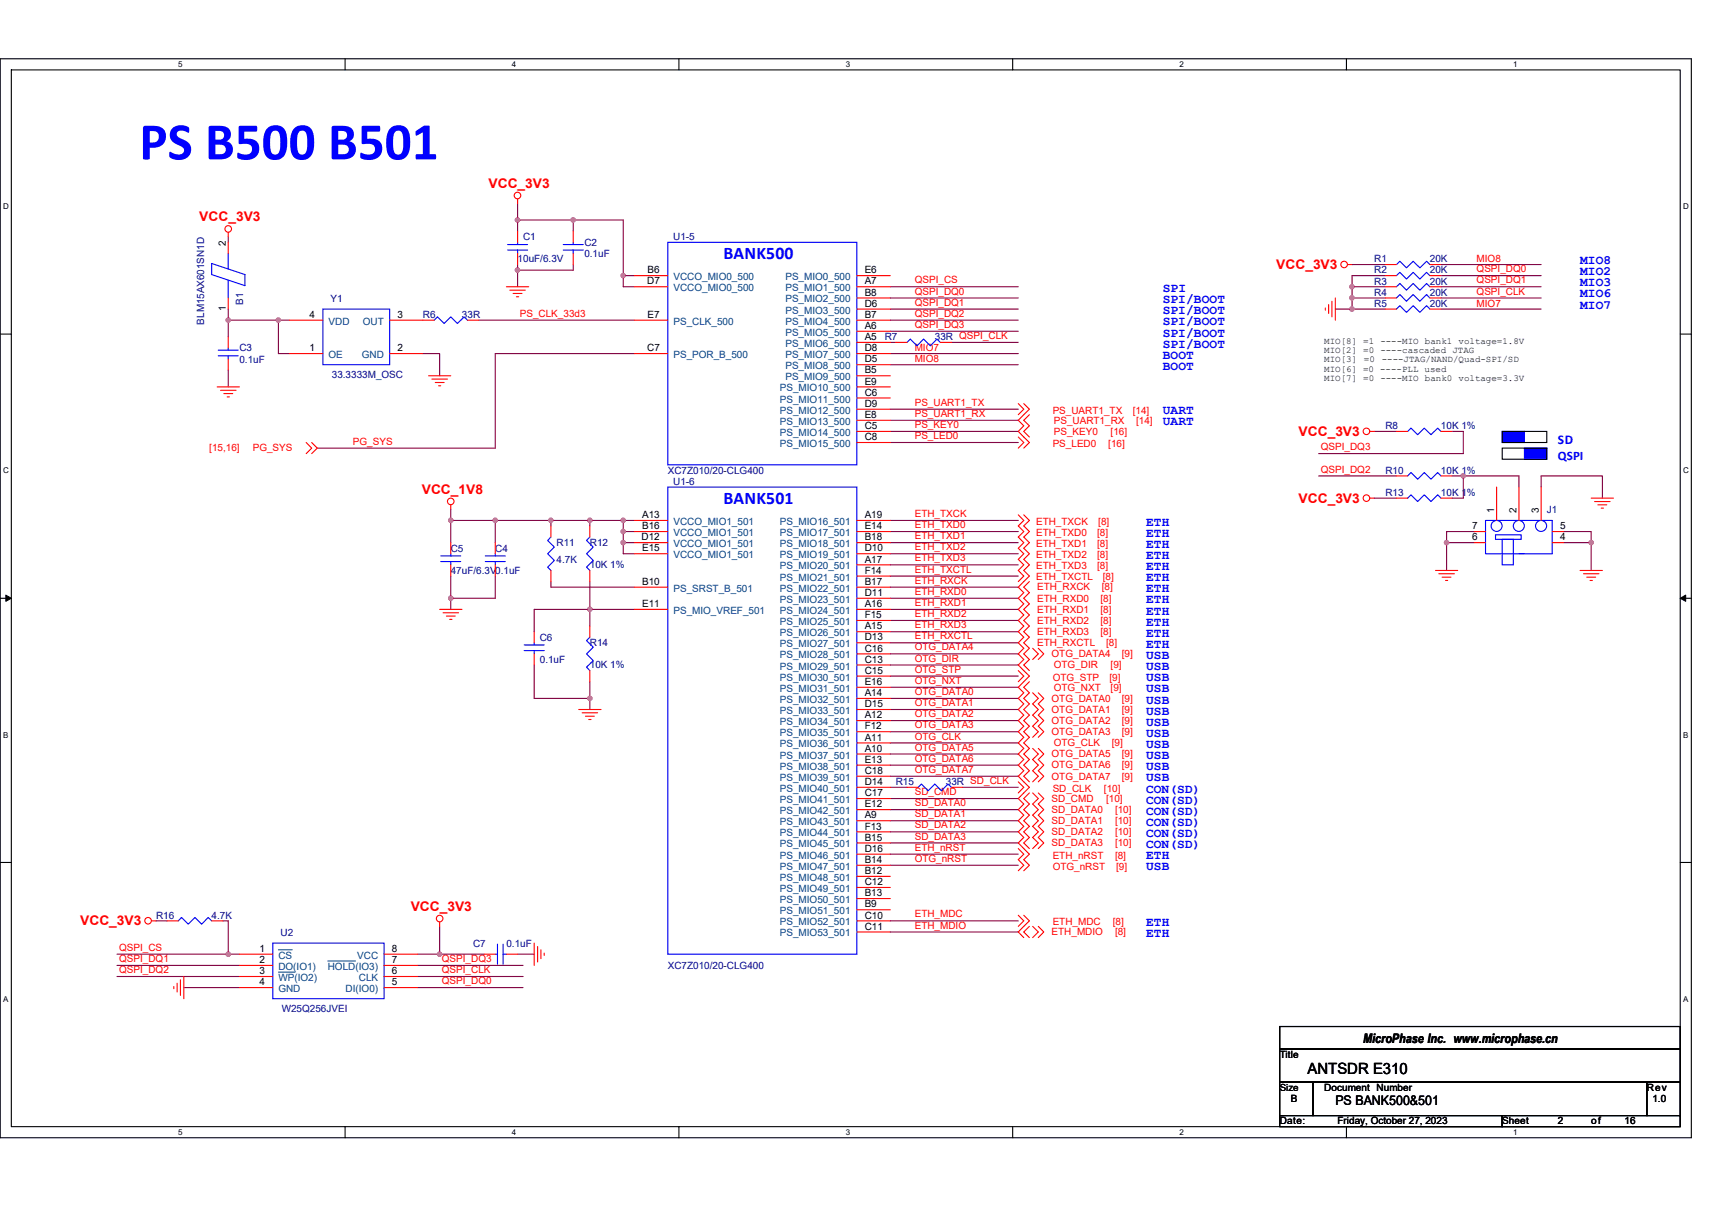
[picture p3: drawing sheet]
<svg xmlns="http://www.w3.org/2000/svg" width="297mm" height="210mm" viewBox="0 0 297 210" stroke-linecap="round" stroke-linejoin="round" font-family="sans-serif">
<path d="M0 10.2h293.5v187.2h-293.5zM2 12.1h289.5v183.4h-289.5z" fill="none" stroke="#000" stroke-width=".19"/>
<g fill="#fff">
<path d="M30.9 10.4h.8v1.6h-.8z"/>
<path d="M30.9 195.7h.8v1.6h-.8z"/>
</g>
<path d="M59.9 10.2v1.9M59.9 195.5v1.9" fill="none" stroke="#000" stroke-width=".19"/>
<g fill="#fff">
<path d="M88.8 10.4h.8v1.6h-.8z"/>
<path d="M88.8 195.7h.8v1.6h-.8z"/>
</g>
<path d="M117.8 10.2v1.9M117.8 195.5v1.9" fill="none" stroke="#000" stroke-width=".19"/>
<g fill="#fff">
<path d="M146.7 10.4h.8v1.6h-.8z"/>
<path d="M146.7 195.7h.8v1.6h-.8z"/>
</g>
<path d="M175.7 10.2v1.9M175.7 195.5v1.9" fill="none" stroke="#000" stroke-width=".19"/>
<g fill="#fff">
<path d="M204.7 10.4h.7v1.6h-.7z"/>
<path d="M204.7 195.7h.7v1.6h-.7z"/>
</g>
<path d="M233.6 10.2v1.9M233.6 195.5v1.9" fill="none" stroke="#000" stroke-width=".19"/>
<g fill="#fff">
<path d="M262.6 10.4h.7v1.6h-.7z"/>
<path d="M262.6 195.7h.7v1.6h-.7z"/>
<path d="M.5 35.1h1v1.5h-1z"/>
<path d="M292 35.1h1v1.5h-1z"/>
<path d="M.5 80.9h1v1.5h-1z"/>
<path d="M292 80.9h1v1.5h-1z"/>
</g>
<path d="M0 58h2M291.5 58h2" fill="none" stroke="#000" stroke-width=".19"/>
<g fill="#fff">
<path d="M.5 126.7h.9v1.6h-.9z"/>
<path d="M292 126.7h.9v1.6h-.9z"/>
</g>
<path d="M0 103.8h2M291.5 103.8h2" fill="none" stroke="#000" stroke-width=".19"/>
<path d="M1 103.3l1 .5-1 .6zM291.5 103.8l1-.5v1.1z" fill="#000" stroke="#000" stroke-width=".17"/>
<g fill="#fff">
<path d="M.5 172.6h.9v1.5h-.9z"/>
<path d="M292 172.6h.9v1.5h-.9z"/>
</g>
<path d="M260.6 74.9h7.8v1.9h-7.8zM260.6 77.8h7.8v1.9h-7.8zM0 149.7h2M291.5 149.7h2M222 178.1h69.5v3.9h-69.5zM222 182h69.5v5.8h-69.5zM222 187.8h5.8v5.8h-5.8zM222 193.6h38.6v1.9h-38.6zM227.8 187.8h57.9v5.8h-57.9zM260.6 193.6h30.9v1.9h-30.9zM285.7 187.8h5.8v5.8h-5.8z" fill="none" stroke="#000" stroke-width=".19"/>
<g fill="#00f" stroke="#00f" stroke-width=".19">
<path d="M260.6 74.9v1.9h3.9v-1.9z" fill-rule="evenodd"/>
<path d="M264.5 77.8v1.9h3.9v-1.9z" fill-rule="evenodd"/>
</g>
<g fill="none" stroke="#800040" stroke-width=".19">
<path d="M89.8 38.2h9.7M89.8 38.2v1.9M89.8 35.3v2.9M99.5 38.2v1.9M99.5 38.2h8.6v9.6M39.6 53.6v2M39.6 41.1v1M39.6 55.6h8.7M39.6 55.6v2.9M48.3 55.6v5.8h1.9M48.3 55.6h1.9M83 55.6h27.1"/>
<path d="M89.8 45.9v1M89.8 46.9v2.9M99.5 45.9v1h-9.7M108.1 47.8h2M108.1 47.8v2h2M154.5 51.7h22.2M154.5 53.6h22.2M154.5 55.6h22.2M154.5 57.5h22.2M154.5 49.8h22.2M154.5 59.4h.9M165.1 59.4h11.6"/>
<path d="M231.7 53.6h2.9M234.6 49.8v1.9M234.6 49.8h5.8M234.6 51.7h5.8M234.6 53.6h5.8M234.6 51.7v1.9M234.6 45.9h5.8M240.4 47.8h-5.8v2M250 53.6h17.4M250 45.9h17.4M250 51.7h17.4M250 49.8h17.4"/>
<path d="M250 47.8h17.4M39.6 64.2v2.9M73.4 61.4h2.9v3.8M110.1 61.4h-24.2v16.4h-30.8M154.5 63.3h22.2M154.5 61.4h22.2M154.5 71h22.2M154.5 72.9h22.2M154.5 76.8h22.2M154.5 74.9h22.2M238.4 74.9h3.9M251.9 74.9h2v3.8h-25.1"/>
<path d="M78.2 90.3h7.7M78.2 100v3.8M78.2 88.4v1.9M78.2 90.3v3.9M85.9 90.3h9.7M85.9 90.3v3.9M85.9 100v3.8h-7.7M95.6 90.3v1M95.6 90.3h6.7M102.3 90.3v1M102.3 90.3h5.8M108.1 90.3h2"/>
<path d="M108.1 92.2h2M108.1 94.2h2M108.1 90.3v1.9M108.1 94.2v1.9h2M108.1 92.2v2M154.5 94.2h22.2M154.5 90.3h22.2M154.5 92.2h22.2M154.5 100h22.2M154.5 98h22.2M154.5 96.1h22.2M228.8 82.6h13.5"/>
<path d="M238.4 86.4h3.9M251 94.2h4.8M251 94.2v4.8M251.9 82.6h2M253.9 82.6h9.6v1.9M253.9 82.6v3.8h-2M255.8 92.2h-4.8v2M267.4 84.5v-1.9h10.6v3.8M271.2 92.2h4.9v2M271.2 94.2h4.9v4.8M78.2 103.8v1.9M92.7 115.4v5.8h9.6"/>
<path d="M95.6 100.9v1h14.5M102.3 105.7h7.8M102.3 100.9v4.8M102.3 105.7h-9.6v3.9M102.3 105.7v2.9M102.3 118.3v2.9M154.5 113.5h22.2M154.5 119.3h22.2M154.5 117.3h22.2M154.5 103.8h22.2M154.5 101.9h22.2M154.5 111.5h22.2"/>
<path d="M154.5 109.6h22.2M154.5 107.7h22.2M154.5 105.7h22.2M154.5 115.4h22.2M102.3 121.2v1.9M154.5 125.1h22.2M154.5 123.1h22.2M154.5 121.2h22.2M154.5 134.7h22.2M154.5 132.8h22.2M154.5 130.9h22.2M154.5 128.9h22.2"/>
<path d="M154.5 127h22.2M154.5 138.6h22.2M154.5 136.6h2.9M167 136.6h9.7M27.1 159.8h1.9M38.6 159.8h1v5.8M154.5 140.5h22.2M154.5 142.4h22.2M154.5 144.4h22.2M154.5 146.3h22.2M154.5 159.8h22.2M154.5 148.2h22.2"/>
<path d="M154.5 150.2h22.2M20.3 169.5h21.2M20.3 165.6h19.3M20.3 167.5h21.2M31.9 171.4h9.6M39.6 165.6h1.9M72.4 165.6h3.9M72.4 169.5h18.4M72.4 171.4h18.4M72.4 167.5h18.4M76.3 160.8v4.8M76.3 165.6h7.7"/>
<path d="M89.8 165.6h2.9M154.5 161.7h22.2"/>
</g>
<g fill="#f0f" stroke="#f0f" stroke-width=".19">
<circle cx="48.3" cy="55.5" r=".38"/>
<circle cx="39.6" cy="55.5" r=".38"/>
<circle cx="95.6" cy="90.3" r=".38"/>
<circle cx="85.9" cy="90.3" r=".38"/>
<circle cx="78.2" cy="103.8" r=".38"/>
<circle cx="108.1" cy="90.3" r=".38"/>
<circle cx="108.1" cy="92.2" r=".38"/>
<circle cx="108.1" cy="94.2" r=".38"/>
<circle cx="102.3" cy="90.3" r=".38"/>
<circle cx="102.3" cy="105.7" r=".38"/>
<circle cx="102.3" cy="121.2" r=".38"/>
<circle cx="234.6" cy="49.8" r=".38"/>
<circle cx="234.6" cy="53.6" r=".38"/>
<circle cx="234.6" cy="51.7" r=".38"/>
<circle cx="89.8" cy="38.2" r=".38"/>
<circle cx="89.8" cy="46.9" r=".38"/>
<circle cx="99.4" cy="38.2" r=".38"/>
<circle cx="108.1" cy="47.8" r=".38"/>
<circle cx="78.2" cy="90.3" r=".38"/>
<circle cx="76.3" cy="165.6" r=".38"/>
<circle cx="39.6" cy="165.6" r=".38"/>
<circle cx="253.9" cy="82.6" r=".38"/>
<circle cx="251" cy="94.2" r=".38"/>
<circle cx="276.1" cy="94.2" r=".38"/>
</g>
<g fill="none" stroke="#f00" stroke-width=".19">
<path d="M89.8 34.5v.8M39.6 40.3v.8M39.6 51.7v1.9M39.6 42.1v1.9M39.6 58.5v1.9M50.2 55.6h5.8M67.6 55.6h7.7M81.1 55.6h1.9M87.9 49.8h3.8M88.5 50.4h2.6M89 50.9h1.6M89.6 51.5h.4"/>
<path d="M89.8 40.1v2M89.8 44v1.9M99.5 40.1v2M99.5 44v1.9M110.1 55.6h5.8M110.1 47.8h5.8M110.1 49.8h5.8M148.7 47.8h5.8M148.7 49.8h5.8M148.7 51.7h5.8M148.7 53.6h5.8M148.7 55.6h5.8"/>
<path d="M148.7 57.5h5.8M148.7 59.4h5.8M155.4 59.4h2M163.1 59.4h2M230 53.4v.4M230.5 52.9v1.5M231.1 52.3v2.7M231.7 51.7v3.9M233.8 45.9h.8M240.4 53.6h1.9M240.4 49.8h1.9M240.4 51.7h1.9"/>
<path d="M240.4 47.8h1.9M240.4 45.9h1.9M248.1 53.6h1.9M248.1 49.8h1.9M248.1 51.7h1.9M248.1 47.8h1.9M248.1 45.9h1.9M37.7 67.1h3.8M38.3 67.7h2.7M38.8 68.3h1.6M39.4 68.9h.4M39.6 62.3v1.9"/>
<path d="M50.2 61.4h5.8M53.1 76.8l1 1-1 .9M54.1 76.8l1 1-1 .9M67.6 61.4h5.8M74.4 65.2h3.8M74.9 65.8h2.7M75.5 66.4h1.6M76.1 67h.4M110.1 61.4h5.8M148.7 61.4h5.8M148.7 63.3h5.8M148.7 65.2h5.8"/>
<path d="M148.7 67.1h5.8M148.7 69.1h5.8M148.7 71h5.8M148.7 72.9h5.8M148.7 74.9h5.8M148.7 76.8h5.8M176.7 70l.9 1-.9 1M176.7 75.8l.9 1-.9 1M177.6 70l1 1-1.9 1.9 .9 1-.9 1 1.9 1.9-1 1M178.6 72l-1 .9 1 1-1 1 1 .9M237.7 74.9h.7M242.3 74.9h1.9"/>
<path d="M250 74.9h1.9M78.2 87.6v.8M78.2 94.2v1.9M78.2 98v2M85.9 94.2v1.9M85.9 98v2M95.6 99v1.9M95.6 91.3v1.9M102.3 99v1.9M102.3 91.3v1.9M110.1 90.3h5.8M110.1 92.2h5.8"/>
<path d="M110.1 94.2h5.8M110.1 96.1h5.8M148.7 90.3h5.8M148.7 92.2h5.8M148.7 94.2h5.8M148.7 96.1h5.8M148.7 98h5.8M148.7 100h5.8M176.7 89.3l.9 1-.9 1 .9 .9-.9 1 .9 1-.9 .9 .9 1-.9 1 .9 .9-.9 1 .9 1-.9 .9M177.6 89.3l1 1-1 1 1 .9-1 1 1 1-1 .9 1 1-1 1 1 .9-1 1 1 1-1.9 1.9 .9 .9-.9 1 .9 1-.9 .9 .9 1-.9 1 .9 .9-.9 1 .9 1-.9 .9 .9 1-.9 1 .9 .9-.9 1 1.9 1.9-1.9 2 .9 .9-.9 1 .9 1-.9 .9 .9 1-.9 1 .9 .9-.9 1 .9 1-.9 .9 .9 1-.9 1 .9 .9-.9 1 .9 1-.9 .9 1.9 1.9-1.9 2 .9 .9-.9 1 .9 1-.9 .9 .9 1-.9 1 .9 .9-.9 1 1.9 1.9-1 1 1 1-1 .9M237.7 86.4h.7M242.3 86.4h1.9"/>
<path d="M242.3 82.6h1.9M249.1 99h3.8M249.6 99.6h2.7M250 86.4h1.9M250 82.6h1.9M255.8 94.2h1.9M255.8 92.2h1.9M259.7 84.5v5.8M263.5 84.5v5.8M267.4 84.5v5.8M269.3 94.2h1.9M269.3 92.2h1.9"/>
<path d="M274.1 99h3.9M274.7 99.6h2.7M276.1 86.4h3.8M276.7 87h2.7M277.2 87.6h1.6M277.8 88.2h.4M76.3 105.7h3.9M76.9 106.3h2.7M77.4 106.9h1.6M78 107.5h.4M92.7 109.6v1.9M92.7 113.5v1.9"/>
<path d="M102.3 116.4v1.9M102.3 108.6v2M110.1 105.7h5.8M110.1 101.9h5.8M148.7 101.9h5.8M148.7 103.8h5.8M148.7 105.7h5.8M148.7 107.7h5.8M148.7 109.6h5.8M148.7 111.5h5.8M148.7 113.5h5.8M148.7 115.4h5.8"/>
<path d="M148.7 117.3h5.8M148.7 119.3h5.8M176.7 116.4l.9 .9-.9 1M178.6 118.3l-1 1 1 .9-1 1 1 1-1 .9 1 1-1 1 1 .9-1 1 1 1-1 .9 1 1-1 1 1 .9-1 1 1 1-1 .9 1 1M178.6 100.9l-1 1 1 .9-1 1 1 1-1 .9 1 1-1 1 1 .9-1 1 1 1-1 .9 1 1-1 1 1 .9-1 1 1 1M179.2 112.5l.9 1-.9 .9M180.1 112.5l1 1-1 .9M250.2 100.2h1.6M250.8 100.7h.4M275.3 100.2h1.6M275.9 100.7h.4M100.4 123.1h3.9"/>
<path d="M101 123.7h2.7M101.6 124.3h1.5M102.1 124.9h.4M148.7 121.2h5.8M148.7 123.1h5.8M148.7 125.1h5.8M148.7 127h5.8M148.7 128.9h5.8M148.7 130.9h5.8M148.7 132.8h5.8M148.7 134.7h5.8M148.7 136.6h5.8"/>
<path d="M148.7 138.6h5.8M157.4 136.6h1.9M165.1 136.6h1.9M176.7 135.7l.9 .9-.9 1M178.6 137.6l-1 1 1 .9-1 1 1 1-1 .9 1 1-1 1 1 .9-1 1 1 1M179.2 137.6l.9 1-.9 .9 .9 1-.9 1 .9 .9-.9 1 .9 1-.9 .9 .9 1-.9 1M179.2 120.2l.9 1-.9 1 .9 .9-.9 1 .9 1-.9 .9 .9 1-.9 1M179.2 129.9l.9 1-.9 .9 .9 1-.9 1 .9 .9-.9 1M180.1 137.6l1 1-1 .9 1 1-1 1 1 .9-1 1 1 1-1 .9 1 1-1 1M180.1 120.2l1 1-1 1 1 .9-1 1 1 1-1 .9 1 1-1 1M180.1 129.9l1 1-1 .9 1 1-1 1 1 .9-1 1M26.3 159.8h.8"/>
<path d="M29 159.8h1.9M36.7 159.8h1.9M76.3 160v.8M148.7 140.5h5.8M148.7 142.4h5.8M148.7 144.4h5.8M148.7 146.3h5.8M148.7 148.2h5.8M148.7 150.2h5.8M148.7 152.1h5.8M148.7 154h5.8M148.7 155.9h5.8"/>
<path d="M148.7 157.9h5.8M148.7 159.8h5.8M176.7 158.8l.9 1-.9 1M176.7 147.3l.9 .9-.9 1 .9 1-.9 .9M177.6 158.8l1 1-1.9 1.9 .9 1M30.2 171.2v.4M30.7 170.6v1.5M31.3 170v2.7M31.9 169.5v3.8M41.5 165.6h5.8M41.5 167.5h5.8M41.5 169.5h5.8"/>
<path d="M41.5 171.4h5.8M66.6 171.4h5.8M66.6 169.5h5.8M66.6 167.5h5.8M66.6 165.6h5.8M84 165.6h1.9M87.9 165.6h1.9M92.7 163.7v3.8M93.3 164.3v2.6M93.8 164.8v1.6M94.4 165.4v.4M148.7 161.7h5.8"/>
<path d="M178.6 160.8l-1 .9 1 1M179.2 160.8l.9 .9-.9 1M180.1 160.8l1 .9-1 1"/>
<circle cx="39.6" cy="39.7" r=".57"/>
<circle cx="89.8" cy="33.9" r=".57"/>
<circle cx="233.2" cy="45.9" r=".57"/>
<circle cx="237.1" cy="74.9" r=".57"/>
<circle cx="78.2" cy="87" r=".57"/>
<circle cx="237.1" cy="86.4" r=".57"/>
<circle cx="25.7" cy="159.8" r=".57"/>
<circle cx="76.3" cy="159.4" r=".57"/>
</g>
<g fill="none" stroke="#00f" stroke-width=".19">
<path d="M36.7 45.7l5.8 1.9v2l-5.8-2zM39.6 48.6v3.1M39.6 44v2.7M56 53.6h11.6v9.7h-11.6zM75.3 55.6l.6-.6 1.2 1.1 1.1-1.1 1.2 1.1 1.1-1.1 .6 .6M88.1 43.4h3.4M88.1 42.4h3.4M89.8 42.1v.3M89.8 43.4v.6M97.7 43.4h3.5M97.7 42.4h3.5M99.5 42.1v.3"/>
<path d="M99.5 43.4v.6M115.9 42.1h32.8v38.6h-32.8zM157.4 59.4l.5-.6 1.2 1.2 1.1-1.2 1.2 1.2 1.2-1.2 .5 .6M242.3 53.6l.6-.6 1.1 1.2 1.2-1.2 1.2 1.2 1.1-1.2 .6 .6M242.3 49.8l.6-.6 1.1 1.2 1.2-1.2 1.2 1.2 1.1-1.2 .6 .6M242.3 51.7l.6-.6 1.1 1.2 1.2-1.2 1.2 1.2 1.1-1.2 .6 .6M242.3 47.8l.6-.5 1.1 1.1 1.2-1.1 1.2 1.1 1.1-1.1 .6 .5M242.3 45.9l.6-.6 1.1 1.2 1.2-1.2 1.2 1.2 1.1-1.2 .6 .6M37.9 61.7h3.4M37.9 60.8h3.4M39.6 60.4v.4M39.6 61.7v.6"/>
<path d="M244.2 74.9l.6-.6 1.2 1.1 1.1-1.1 1.2 1.1 1.1-1.1 .6 .6M76.5 97.5h3.4M76.5 96.5h3.4M78.2 96.1v.4M78.2 97.5v.5M84.2 97.5h3.5M84.2 96.5h3.5M85.9 96.1v.4M85.9 97.5v.5M95.6 93.2l-.6 .6 1.2 1.1-1.2 1.2 1.2 1.2-1.2 1.1 .6 .6M102.3 93.2l-.5 .6 1.1 1.1-1.1 1.2 1.1 1.2-1.1 1.1 .5 .6M115.9 84.5h32.8v81.1h-32.8z"/>
<path d="M244.2 86.4l.6-.5 1.2 1.1 1.1-1.1 1.2 1.1 1.1-1.1 .6 .5M244.2 82.6l.6-.6 1.2 1.2 1.1-1.2 1.2 1.2 1.1-1.2 .6 .6M259.5 92.8h4.4v.8h-4.4zM260.6 93.6h2v4.4h-2zM264.5 96.1h-6.8v-5.8h11.6v5.8h-5.8M90.9 112.9h3.5M90.9 111.9h3.5M92.7 111.5v.4M92.7 112.9v.6M102.3 110.6l-.5 .6 1.1 1.1-1.1 1.2 1.1 1.1-1.1 1.2 .5 .6M159.3 136.6l.6-.5 1.1 1.1 1.2-1.1 1.1 1.1 1.2-1.1 .6 .5M30.9 159.8l.6-.6 1.2 1.2 1.1-1.2 1.2 1.2 1.1-1.2 .6 .6"/>
<path d="M47.3 163.7h19.3v9.6h-19.3zM85.9 165.6h.4M86.3 163.9v3.4M87.3 163.9v3.4M87.3 165.6h.6"/>
<circle cx="259.7" cy="91.3" r=".95"/>
<circle cx="263.5" cy="91.3" r=".95"/>
<circle cx="267.4" cy="91.3" r=".96"/>
</g>
<path d="M48.3 164.8h2.4M48.3 168.7h2.9M56.9 166.8h4.8" fill="none" stroke="#004080" stroke-width=".17"/>
<text font-size="9.2" fill="#00f" x="24.2" y="27.7">PS B500 B501</text>
<g font-size="3.1" fill="#00f">
<text x="125.5" y="45">BANK500</text>
<text x="125.5" y="87.4">BANK501</text>
</g>
<text font-size="2.7" x="226.9" y="186.3">ANTSDR E310</text>
<g font-size="2.3" fill="#f00">
<text x="84.8" y="32.6">VCC_3V3</text>
<text x="34.6" y="38.4">VCC_3V3</text>
<text x="221.4" y="46.7">VCC_3V3</text>
<text x="225.3" y="75.6">VCC_3V3</text>
<text x="73.2" y="85.7">VCC_1V8</text>
<text x="225.3" y="87.2">VCC_3V3</text>
<text x="13.9" y="160.6">VCC_3V3</text>
<text x="71.3" y="158.1">VCC_3V3</text>
</g>
<text font-size="2.3" fill="#00f" x="270.3" y="77.1">SD</text>
<g font-size="2.3">
<text x="236.5" y="181.1">MicroPhase Inc. www.microphase.cn</text>
<text x="231.7" y="191.8">PS BANK500&amp;501</text>
</g>
<g font-size="2.2" fill="#00f">
<text x="274.1" y="45.8">MIO8</text>
<text x="274.1" y="47.8">MIO2</text>
<text x="201.8" y="50.7">SPI</text>
<text x="201.8" y="52.6">SPI/BOOT</text>
<text x="274.1" y="53.6">MIO7</text>
<text x="274.1" y="49.7">MIO3</text>
<text x="274.1" y="51.6">MIO6</text>
<text x="201.8" y="54.5">SPI/BOOT</text>
<text x="201.8" y="56.5">SPI/BOOT</text>
<text x="201.8" y="58.4">SPI/BOOT</text>
<text x="201.8" y="64.2">BOOT</text>
<text x="201.8" y="62.3">BOOT</text>
<text x="201.8" y="60.3">SPI/BOOT</text>
<text x="201.8" y="71.9">UART</text>
<text x="201.8" y="73.8">UART</text>
<text x="270.3" y="79.9">QSPI</text>
<text x="198.9" y="91.2">ETH</text>
<text x="198.9" y="95.1">ETH</text>
<text x="198.9" y="93.1">ETH</text>
<text x="198.9" y="100.9">ETH</text>
<text x="198.9" y="98.9">ETH</text>
<text x="198.9" y="97">ETH</text>
<text x="198.9" y="104.7">ETH</text>
<text x="198.9" y="102.8">ETH</text>
<text x="198.9" y="106.7">ETH</text>
<text x="198.9" y="112.4">ETH</text>
<text x="198.9" y="110.5">ETH</text>
<text x="198.9" y="108.6">ETH</text>
<text x="198.9" y="118.2">USB</text>
<text x="198.9" y="116.3">USB</text>
<text x="198.9" y="114.4">USB</text>
<text x="198.9" y="126">USB</text>
<text x="198.9" y="124">USB</text>
<text x="198.9" y="122.1">USB</text>
<text x="198.9" y="120.2">USB</text>
<text x="198.9" y="127.9">USB</text>
<text x="198.9" y="131.7">USB</text>
<text x="198.9" y="129.8">USB</text>
<text x="198.9" y="133.7">USB</text>
<text x="198.9" y="135.6">USB</text>
<text x="198.9" y="137.5">CON(SD)</text>
<text x="198.9" y="139.5">CON(SD)</text>
<text x="198.9" y="141.4">CON(SD)</text>
<text x="198.9" y="143.3">CON(SD)</text>
<text x="198.9" y="149.1">ETH</text>
<text x="198.9" y="145.3">CON(SD)</text>
<text x="198.9" y="147.2">CON(SD)</text>
<text x="198.9" y="151">USB</text>
<text x="198.9" y="160.7">ETH</text>
<text x="198.9" y="162.6">ETH</text>
</g>
<g font-size="1.7" fill="#000080">
<text x="90.8" y="41.7">C1</text>
<text x="116.8" y="41.7">U1-5</text>
<text x="89.8" y="45.5">10uF/6.3V</text>
<text x="101.4" y="42.6">C2</text>
<text x="101.4" y="44.6">0.1uF</text>
<text x="238.4" y="47.5">R2</text>
<text x="238.4" y="45.5">R1</text>
<text x="248.1" y="47.5">20K</text>
<text x="248.1" y="45.5">20K</text>
<text x="42.2" y="52.9" transform="rotate(-90 42.2 52.9)">B1</text>
<text x="57.4" y="52.5">Y1</text>
<text x="238.4" y="53.3">R5</text>
<text x="238.4" y="49.4">R3</text>
<text x="238.4" y="51.3">R4</text>
<text x="248.1" y="53.3">20K</text>
<text x="248.1" y="49.4">20K</text>
<text x="248.1" y="51.3">20K</text>
<text x="35.4" y="56.3" transform="rotate(-90 35.4 56.3)">BLM15AX601SN1D</text>
<text x="73.4" y="55.2">R6</text>
<text x="80.2" y="55.2">33R</text>
<text x="153.5" y="59">R7</text>
<text x="162.2" y="59">33R QSPI_CLK</text>
<text x="41.5" y="61">C3</text>
<text x="41.5" y="62.9">0.1uF</text>
<text x="57.6" y="65.6">33.3333M_OSC</text>
<text x="240.4" y="74.5">R8</text>
<text x="250" y="74.5">10K 1%</text>
<text x="115.9" y="82.2">XC7Z010/20-CLG400</text>
<text x="240.4" y="82.2">R10</text>
<text x="250" y="82.2">10K 1%</text>
<text x="116.8" y="84.1">U1-6</text>
<text x="240.4" y="86.1">R13</text>
<text x="250" y="86.1">10K 1%</text>
<text x="268.4" y="89">J1</text>
<text x="78.2" y="95.7">C5</text>
<text x="85.9" y="95.7">C4</text>
<text x="96.6" y="94.7">R11</text>
<text x="102.3" y="94.7">R12</text>
<text x="78.2" y="99.6">47uF/6.3V0.1uF</text>
<text x="96.6" y="97.6">4.7K</text>
<text x="102.3" y="98.6">10K 1%</text>
<text x="93.7" y="111.2">C6</text>
<text x="102.3" y="112.1">R14</text>
<text x="93.7" y="115">0.1uF</text>
<text x="102.3" y="116">10K 1%</text>
<text x="155.4" y="136.2">R15</text>
<text x="164.1" y="136.2">33R SD_CLK</text>
<text x="27.1" y="159.4">R16</text>
<text x="36.7" y="159.4">4.7K</text>
<text x="48.7" y="162.5">U2</text>
<text x="82.1" y="164.3">C7</text>
<text x="87.9" y="164.3">0.1uF</text>
<text x="115.9" y="168.1">XC7Z010/20-CLG400</text>
<text x="48.9" y="175.6">W25Q256JVEI</text>
</g>
<g font-size="1.7">
<text x="39.2" y="42.6" transform="rotate(-90 39.2 42.6)">2</text>
<text x="112.4" y="47.4">B6</text>
<text x="150" y="47.4">E6</text>
<text x="112.3" y="49.4">D7</text>
<text x="150" y="49.4">A7</text>
<text x="150" y="51.3">B8</text>
<text x="150" y="53.2">D6</text>
<text x="39.2" y="54" transform="rotate(-90 39.2 54)">1</text>
<text x="53.7" y="55.2">4</text>
<text x="69" y="55.2">3</text>
<text x="112.4" y="55.2">E7</text>
<text x="150" y="55.2">B7</text>
<text x="150" y="57.1">A6</text>
<text x="150" y="59">A5</text>
<text x="53.7" y="61">1</text>
<text x="69" y="61">2</text>
<text x="112.3" y="61">C7</text>
<text x="150" y="61">D8</text>
<text x="150" y="62.9">D5</text>
<text x="150" y="64.8">B5</text>
<text x="150" y="66.7">E9</text>
<text x="150" y="68.7">C6</text>
<text x="150" y="70.6">D9</text>
<text x="150" y="72.5">E8</text>
<text x="150" y="74.5">C5</text>
<text x="150" y="76.4">C8</text>
<text x="111.4" y="89.9">A13</text>
<text x="150" y="89.9">A19</text>
<text x="259.3" y="89" transform="rotate(-90 259.3 89)">1</text>
<text x="263.1" y="89" transform="rotate(-90 263.1 89)">2</text>
<text x="267" y="89" transform="rotate(-90 267 89)">3</text>
<text x="111.3" y="93.8">D12</text>
<text x="111.4" y="91.8">B16</text>
<text x="111.4" y="95.7">E15</text>
<text x="150" y="91.8">E14</text>
<text x="150" y="93.8">B18</text>
<text x="150" y="95.7">D10</text>
<text x="255.4" y="93.8">6</text>
<text x="255.4" y="91.8">7</text>
<text x="270.7" y="93.8">4</text>
<text x="270.7" y="91.8">5</text>
<text x="111.4" y="101.5">B10</text>
<text x="150" y="97.6">A17</text>
<text x="150" y="99.6">F14</text>
<text x="150" y="101.5">B17</text>
<text x="111.4" y="105.3">E11</text>
<text x="150" y="103.4">D11</text>
<text x="150" y="105.3">A16</text>
<text x="150" y="107.3">F15</text>
<text x="150" y="109.2">A15</text>
<text x="150" y="111.1">D13</text>
<text x="150" y="113.1">C16</text>
<text x="150" y="115">C13</text>
<text x="150" y="116.9">C15</text>
<text x="150" y="118.9">E16</text>
<text x="150" y="120.8">A14</text>
<text x="150" y="122.7">D15</text>
<text x="150" y="124.7">A12</text>
<text x="150" y="126.6">F12</text>
<text x="150" y="128.5">A11</text>
<text x="150" y="130.5">A10</text>
<text x="150" y="132.4">E13</text>
<text x="150" y="134.3">C18</text>
<text x="150" y="136.2">D14</text>
<text x="150" y="138.2">C17</text>
<text x="150" y="140.1">E12</text>
<text x="150" y="142">A9</text>
<text x="150" y="144">F13</text>
<text x="150" y="145.9">B15</text>
<text x="150" y="147.8">D16</text>
<text x="150" y="149.8">B14</text>
<text x="150" y="151.7">B12</text>
<text x="150" y="153.6">C12</text>
<text x="150" y="155.5">B13</text>
<text x="150" y="157.5">B9</text>
<text x="150" y="159.4">C10</text>
<text x="150" y="161.3">C11</text>
<text x="45" y="165.2">1</text>
<text x="45" y="167.1">2</text>
<text x="68" y="167.1">7</text>
<text x="68" y="165.2">8</text>
<text x="45" y="169.1">3</text>
<text x="45" y="171">4</text>
<text x="68" y="169.1">6</text>
<text x="68" y="171">5</text>
<text x="222" y="183.6">Title</text>
<text x="222" y="189.3">Size</text>
<text x="224" y="191.3">B</text>
<text x="229.8" y="189.3">Document Number</text>
<text x="285.7" y="189.3">Rev</text>
<text x="286.7" y="191.3">1.0</text>
<text x="222" y="195.1">Date:</text>
<text x="232.1" y="195.1">Friday, October 27, 2023</text>
<text x="260.6" y="195.1">Sheet</text>
<text x="270.3" y="195.1">2</text>
<text x="276.1" y="195.1">of</text>
<text x="281.9" y="195.1">16</text>
</g>
<g font-size="1.7" fill="#f00">
<text x="256.2" y="45.5">MIO8</text>
<text x="256.2" y="47.2">QSPI_DQ0</text>
<text x="158.7" y="49.2">QSPI_CS</text>
<text x="158.7" y="51.1">QSPI_DQ0</text>
<text x="158.7" y="53">QSPI_DQ1</text>
<text x="256.2" y="53.3">MIO7</text>
<text x="256.2" y="51.1">QSPI_CLK</text>
<text x="256.2" y="49.2">QSPI_DQ1</text>
<text x="90.2" y="55">PS_CLK_33d3</text>
<text x="158.7" y="55">QSPI_DQ2</text>
<text x="158.7" y="56.9">QSPI_DQ3</text>
<text x="158.7" y="62.9">MIO8</text>
<text x="158.7" y="61">MIO7</text>
<text x="158.7" y="70.4">PS_UART1_TX</text>
<text x="182.6" y="71.8">PS_UART1_TX</text>
<text x="196.5" y="71.8">[14]</text>
<text x="61.2" y="77.2">PG_SYS</text>
<text x="158.7" y="72.3">PS_UART1_RX</text>
<text x="158.7" y="76.2">PS_LED0</text>
<text x="158.7" y="74.3">PS_KEY0</text>
<text x="182.6" y="77.6">PS_LED0</text>
<text x="182.8" y="73.5">PS_UART1_RX</text>
<text x="182.8" y="75.4">PS_KEY0</text>
<text x="192.3" y="77.6">[16]</text>
<text x="192.7" y="75.4">[16]</text>
<text x="197.1" y="73.5">[14]</text>
<text x="36.3" y="78.3">[15,16]</text>
<text x="43.9" y="78.3">PG_SYS</text>
<text x="229.2" y="78.1">QSPI_DQ3</text>
<text x="229.2" y="82">QSPI_DQ2</text>
<text x="158.7" y="89.7">ETH_TXCK</text>
<text x="158.7" y="93.6">ETH_TXD1</text>
<text x="158.7" y="91.7">ETH_TXD0</text>
<text x="158.7" y="95.5">ETH_TXD2</text>
<text x="179.8" y="95">ETH_TXD1</text>
<text x="179.8" y="93">ETH_TXD0</text>
<text x="179.8" y="91.1">ETH_TXCK</text>
<text x="190.4" y="95">[8]</text>
<text x="190.4" y="93">[8]</text>
<text x="190.6" y="91.1">[8]</text>
<text x="158.7" y="101.3">ETH_RXCK</text>
<text x="158.7" y="99.4">ETH_TXCTL</text>
<text x="158.7" y="97.4">ETH_TXD3</text>
<text x="179.8" y="98.8">ETH_TXD3</text>
<text x="179.8" y="96.9">ETH_TXD2</text>
<text x="179.8" y="100.7">ETH_TXCTL</text>
<text x="190.4" y="98.8">[8]</text>
<text x="190.4" y="96.9">[8]</text>
<text x="191.3" y="100.7">[8]</text>
<text x="158.7" y="103.2">ETH_RXD0</text>
<text x="158.7" y="107.1">ETH_RXD2</text>
<text x="158.7" y="105.2">ETH_RXD1</text>
<text x="180" y="104.4">ETH_RXD0</text>
<text x="180" y="102.5">ETH_RXCK</text>
<text x="180" y="106.3">ETH_RXD1</text>
<text x="190.9" y="104.4">[8]</text>
<text x="190.9" y="106.3">[8]</text>
<text x="191.2" y="102.5">[8]</text>
<text x="158.7" y="112.9">OTG_DATA4</text>
<text x="158.7" y="111">ETH_RXCTL</text>
<text x="158.7" y="109">ETH_RXD3</text>
<text x="180" y="110.2">ETH_RXD3</text>
<text x="180" y="108.3">ETH_RXD2</text>
<text x="180" y="112.1">ETH_RXCTL</text>
<text x="190.9" y="110.2">[8]</text>
<text x="190.9" y="108.3">[8]</text>
<text x="191.9" y="112.1">[8]</text>
<text x="158.7" y="114.8">OTG_DIR</text>
<text x="158.7" y="118.7">OTG_NXT</text>
<text x="158.7" y="116.7">OTG_STP</text>
<text x="182.5" y="114">OTG_DATA4</text>
<text x="182.6" y="118.1">OTG_STP</text>
<text x="182.8" y="119.8">OTG_NXT</text>
<text x="182.8" y="116">OTG_DIR</text>
<text x="192.5" y="118.1">[9]</text>
<text x="192.7" y="116">[9]</text>
<text x="192.7" y="119.8">[9]</text>
<text x="194.6" y="114">[9]</text>
<text x="158.7" y="124.5">OTG_DATA2</text>
<text x="158.7" y="122.5">OTG_DATA1</text>
<text x="158.7" y="120.6">OTG_DATA0</text>
<text x="182.5" y="125.6">OTG_DATA2</text>
<text x="182.5" y="123.7">OTG_DATA1</text>
<text x="182.5" y="121.8">OTG_DATA0</text>
<text x="194.6" y="125.6">[9]</text>
<text x="194.6" y="123.7">[9]</text>
<text x="194.6" y="121.8">[9]</text>
<text x="158.7" y="130.3">OTG_DATA5</text>
<text x="158.7" y="128.3">OTG_CLK</text>
<text x="158.7" y="126.4">OTG_DATA3</text>
<text x="182.5" y="131.4">OTG_DATA5</text>
<text x="182.5" y="127.6">OTG_DATA3</text>
<text x="182.8" y="129.5">OTG_CLK</text>
<text x="192.9" y="129.5">[9]</text>
<text x="194.6" y="131.4">[9]</text>
<text x="194.6" y="127.6">[9]</text>
<text x="158.7" y="138">SD_CMD</text>
<text x="158.7" y="134.1">OTG_DATA7</text>
<text x="158.7" y="132.2">OTG_DATA6</text>
<text x="182.5" y="135.3">OTG_DATA7</text>
<text x="182.5" y="133.3">OTG_DATA6</text>
<text x="182.6" y="137.4">SD_CLK</text>
<text x="191.5" y="137.4">[10]</text>
<text x="194.6" y="135.3">[9]</text>
<text x="194.6" y="133.3">[9]</text>
<text x="158.7" y="139.9">SD_DATA0</text>
<text x="158.7" y="141.8">SD_DATA1</text>
<text x="158.7" y="143.8">SD_DATA2</text>
<text x="182.5" y="139.1">SD_CMD</text>
<text x="182.5" y="141.1">SD_DATA0</text>
<text x="182.5" y="143">SD_DATA1</text>
<text x="191.9" y="139.1">[10]</text>
<text x="193.5" y="141.1">[10]</text>
<text x="193.5" y="143">[10]</text>
<text x="158.7" y="145.7">SD_DATA3</text>
<text x="158.7" y="147.6">ETH_nRST</text>
<text x="158.7" y="149.6">OTG_nRST</text>
<text x="182.5" y="144.9">SD_DATA2</text>
<text x="182.5" y="146.9">SD_DATA3</text>
<text x="182.6" y="149">ETH_nRST</text>
<text x="193.5" y="144.9">[10]</text>
<text x="193.5" y="146.9">[10]</text>
<text x="193.5" y="149">[8]</text>
<text x="182.6" y="150.9">OTG_nRST</text>
<text x="193.7" y="150.9">[9]</text>
<text x="158.7" y="159.2">ETH_MDC</text>
<text x="158.7" y="161.1">ETH_MDIO</text>
<text x="182.6" y="160.6">ETH_MDC</text>
<text x="193.1" y="160.6">[8]</text>
<text x="20.7" y="165">QSPI_CS</text>
<text x="20.7" y="166.9">QSPI_DQ1</text>
<text x="76.7" y="166.9">QSPI_DQ3</text>
<text x="182.5" y="162.3">ETH_MDIO</text>
<text x="193.5" y="162.3">[8]</text>
<text x="20.7" y="168.9">QSPI_DQ2</text>
<text x="76.7" y="168.9">QSPI_CLK</text>
<text x="76.7" y="170.8">QSPI_DQ0</text>
</g>
<g font-size="1.7" fill="#004080">
<text x="116.8" y="48.6">VCCO_MIO0_500</text>
<text x="116.8" y="50.5">VCCO_MIO0_500</text>
<text x="136.3" y="48.6">PS_MIO0_500</text>
<text x="136.3" y="50.5">PS_MIO1_500</text>
<text x="136.3" y="52.5">PS_MIO2_500</text>
<text x="57" y="56.3">VDD</text>
<text x="63" y="56.3">OUT</text>
<text x="116.8" y="56.3">PS_CLK_500</text>
<text x="136.3" y="54.4">PS_MIO3_500</text>
<text x="136.3" y="56.3">PS_MIO4_500</text>
<text x="136.3" y="58.3">PS_MIO5_500</text>
<text x="57" y="62.1">OE</text>
<text x="62.8" y="62.1">GND</text>
<text x="116.8" y="62.1">PS_POR_B_500</text>
<text x="136.3" y="60.2">PS_MIO6_500</text>
<text x="136.3" y="62.1">PS_MIO7_500</text>
<text x="136.3" y="64.1">PS_MIO8_500</text>
<text x="136.3" y="66">PS_MIO9_500</text>
<text x="135.3" y="67.9">PS_MIO10_500</text>
<text x="135.3" y="69.8">PS_MIO11_500</text>
<text x="135.3" y="71.8">PS_MIO12_500</text>
<text x="135.3" y="73.7">PS_MIO13_500</text>
<text x="135.3" y="75.6">PS_MIO14_500</text>
<text x="135.3" y="77.6">PS_MIO15_500</text>
<text x="116.8" y="91.1">VCCO_MIO1_501</text>
<text x="116.8" y="93">VCCO_MIO1_501</text>
<text x="116.8" y="95">VCCO_MIO1_501</text>
<text x="135.3" y="91.1">PS_MIO16_501</text>
<text x="135.3" y="93">PS_MIO17_501</text>
<text x="135.3" y="95">PS_MIO18_501</text>
<text x="116.8" y="96.9">VCCO_MIO1_501</text>
<text x="135.3" y="96.9">PS_MIO19_501</text>
<text x="135.3" y="98.8">PS_MIO20_501</text>
<text x="135.3" y="100.8">PS_MIO21_501</text>
<text x="116.8" y="106.5">PS_MIO_VREF_501</text>
<text x="116.8" y="102.7">PS_SRST_B_501</text>
<text x="135.3" y="102.7">PS_MIO22_501</text>
<text x="135.3" y="104.6">PS_MIO23_501</text>
<text x="135.3" y="106.5">PS_MIO24_501</text>
<text x="135.3" y="108.5">PS_MIO25_501</text>
<text x="135.3" y="110.4">PS_MIO26_501</text>
<text x="135.3" y="112.3">PS_MIO27_501</text>
<text x="135.3" y="114.3">PS_MIO28_501</text>
<text x="135.3" y="116.2">PS_MIO29_501</text>
<text x="135.3" y="118.1">PS_MIO30_501</text>
<text x="135.3" y="120.1">PS_MIO31_501</text>
<text x="135.3" y="122">PS_MIO32_501</text>
<text x="135.3" y="123.9">PS_MIO33_501</text>
<text x="135.3" y="125.8">PS_MIO34_501</text>
<text x="135.3" y="127.8">PS_MIO35_501</text>
<text x="135.3" y="129.7">PS_MIO36_501</text>
<text x="135.3" y="131.6">PS_MIO37_501</text>
<text x="135.3" y="133.6">PS_MIO38_501</text>
<text x="135.3" y="135.5">PS_MIO39_501</text>
<text x="135.3" y="137.4">PS_MIO40_501</text>
<text x="135.3" y="139.4">PS_MIO41_501</text>
<text x="135.3" y="141.3">PS_MIO42_501</text>
<text x="135.3" y="143.2">PS_MIO43_501</text>
<text x="135.3" y="145.1">PS_MIO44_501</text>
<text x="135.3" y="147.1">PS_MIO45_501</text>
<text x="135.3" y="149">PS_MIO46_501</text>
<text x="135.3" y="150.9">PS_MIO47_501</text>
<text x="135.3" y="152.9">PS_MIO48_501</text>
<text x="135.3" y="154.8">PS_MIO49_501</text>
<text x="135.3" y="156.7">PS_MIO50_501</text>
<text x="135.3" y="158.7">PS_MIO51_501</text>
<text x="135.3" y="160.6">PS_MIO52_501</text>
<text x="48.3" y="166.4">CS</text>
<text x="62" y="166.4">VCC</text>
<text x="135.3" y="162.5">PS_MIO53_501</text>
<text x="48.3" y="168.3">DO(IO1)</text>
<text x="48.3" y="170.2">WP(IO2)</text>
<text x="48.3" y="172.2">GND</text>
<text x="56.9" y="168.3">HOLD(IO3)</text>
<text x="60" y="172.2">DI(IO0)</text>
<text x="62.3" y="170.2">CLK</text>
</g>
<g font-size="1.6">
<text x="229.8" y="59.7">MIO[8] =1 ----MIO bank1 voltage=1.8V</text>
<text x="229.8" y="61.3">MIO[2] =0 ----cascaded JTAG</text>
<text x="229.8" y="62.9">MIO[3]</text>
<text x="229.8" y="64.5">MIO[6] =0 ----PLL used</text>
<text x="236.6" y="62.9">=0</text>
<text x="239.7" y="62.9">----JTAG/NAND/Quad-SPI/SD</text>
<text x="229.8" y="66.1">MIO[7] =0 ----MIO bank0 voltage=3.3V</text>
</g>
<g font-size="1.4">
<text x="30.9" y="11.7">5</text>
<text x="88.8" y="11.7">4</text>
<text x="146.7" y="11.7">3</text>
<text x="204.7" y="11.7">2</text>
<text x="262.6" y="11.7">1</text>
<text x=".5" y="36.3">D</text>
<text x="292" y="36.3">D</text>
<text x=".5" y="82.1">C</text>
<text x="292" y="82.1">C</text>
<text x=".5" y="128">B</text>
<text x="292" y="128">B</text>
<text x=".5" y="173.8">A</text>
<text x="292" y="173.8">A</text>
<text x="30.9" y="197">5</text>
<text x="88.8" y="197">4</text>
<text x="146.7" y="197">3</text>
<text x="204.7" y="197">2</text>
<text x="262.6" y="197">1</text>
</g>
</svg>
